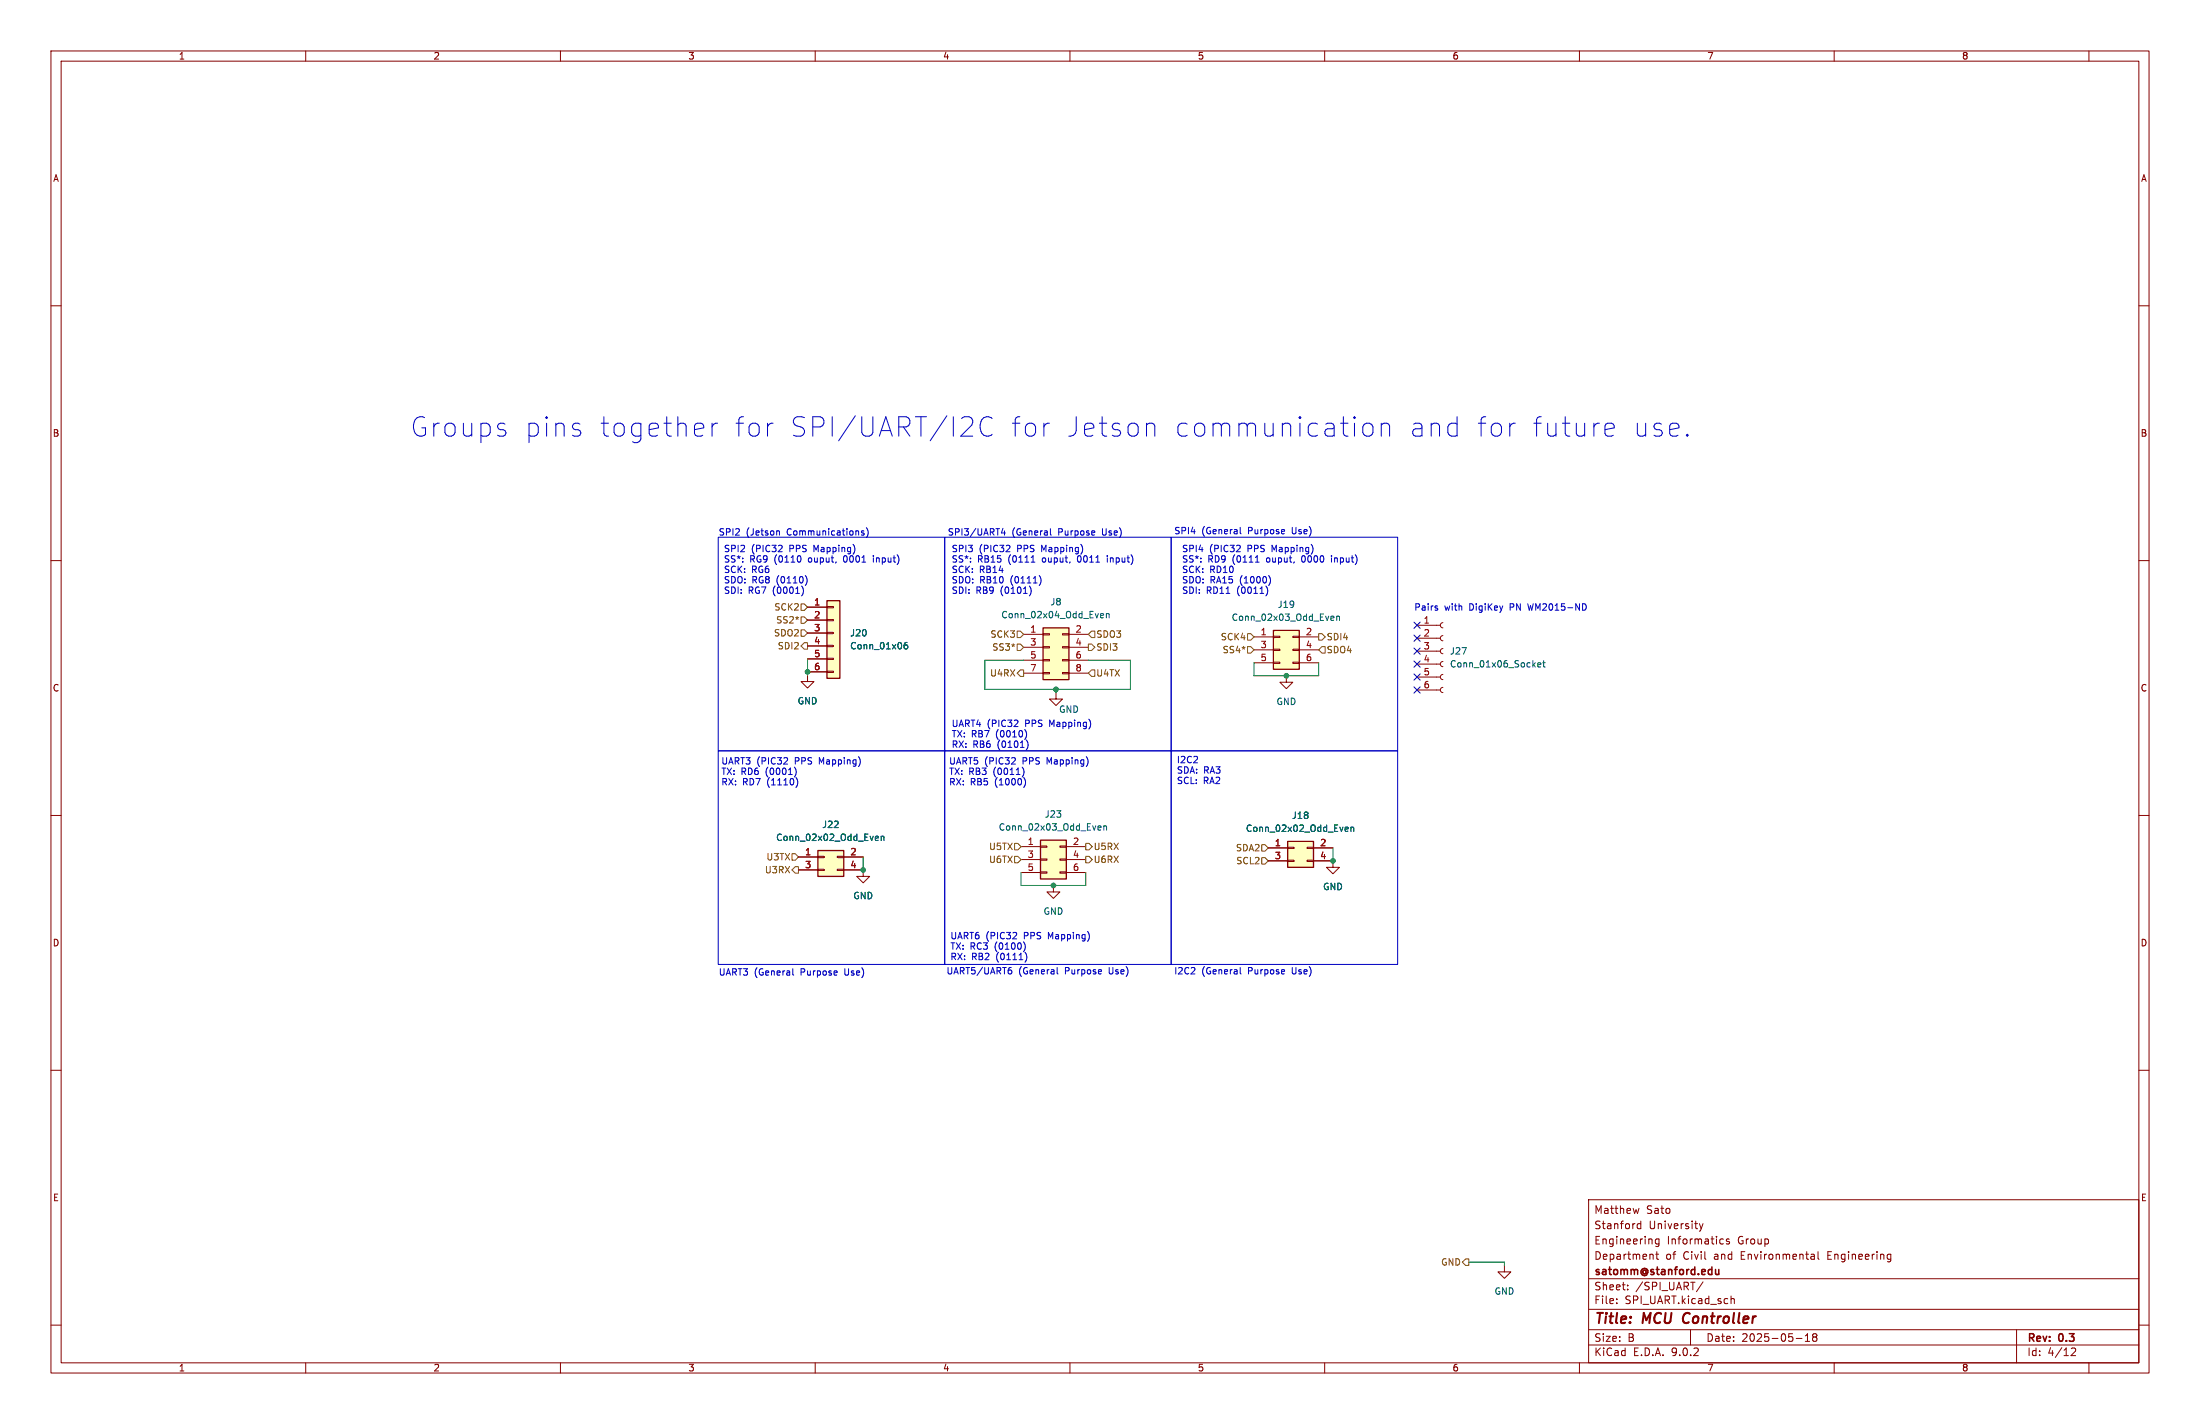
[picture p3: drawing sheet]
<svg xmlns="http://www.w3.org/2000/svg" width="432mm" height="279mm" viewBox="0 0 432 279" stroke-linecap="round" stroke-linejoin="round" font-family="sans-serif">
<g fill="none" stroke="#840000" stroke-width=".2">
<path d="M10 10h411.8v259.4h-411.8zM12 12h407.8v255.4h-407.8zM60 10v2M110 10v2M160 10v2M210 10v2M260 10v2M310 10v2M360 10v2M410 10v2M10 60h2M419.8 60h2"/>
<path d="M10 110h2M419.8 110h2M10 160h2M419.8 160h2M10 210h2M419.8 210h2M311.8 235.4h108v32h-108zM321.7 237.1l-.3 1-.3-.7M322 239.6v1.5M10 260h2M311.8 256.9h108M311.8 250.9h108"/>
<path d="M317.3 255.6v.2M317.3 254.9v.1M319.5 252.9v.2M319.5 252.2v.1M322 240.2l-.4-.1-.3 .3 .2 .6h.5M324.4 246.2l.1 .9M325 246.1h.5M325.2 245.6v1.3l.3 .2M325.6 243.1v1.2l-.3 .3-.3-.1M325.6 243.2l-.4-.1-.3 .3 .1 .6h.6M333.5 240.1l.4 1M333.9 241.1l-.4 .5"/>
<path d="M334.3 240.1l-.4 1M334.3 251.5l-1.3 1.9M337.8 243.1l.5 .1M338.3 244l-.5 .1M339.4 243.2l-.4-.1-.2 .2 .1 .2 .5 .2v.3h-.6M339.8 254.3v1.5M339.8 254.9l.2-.1 .3 .1 .1 .9M355.6 246.1h.3l.2 .2v.8M356.1 247l-.5 .1M356.1 246.4l-.5 .1M356.8 245.6v1.3l.2 .2M370.7 246.1l.4 .1"/>
<path d="M371.1 247l-.4 .1M371.1 246.1v1.2l-.3 .3M419.8 260h2M60 267.4v2M110 267.4v2M160 267.4v2M210 267.4v2M260 267.4v2M310 267.4v2M311.8 263.9h108M311.8 260.9h108M331.8 260.9v3"/>
<path d="M352.5 262.6h1.2M354.3 263.2h.9M354.3 262.1l.5-.4v1.5M356 262.3l-.2 .3v.4l.2 .2 .5-.1 .1-.2-.1-.4-.2-.2M356 262.3l-.2-.3 .2-.3 .5 .1 .1 .2-.3 .3M356 262.3h.3M360 267.4v2M395.8 260.9v6.5M406.5 264.6l.6-.1 .2 .1 .1 .3-.9 1.1h.9M410 267.4v2"/>
</g>
<path d="M330.6 257.9l-.1 .2a1.23 1.23 0 0 0 .1 1.4" fill="none" stroke="#840000" stroke-width=".4"/>
<path d="M336.7 249.1l.1 .9 .3 .1 .3-.2M337.4 249.1v1" fill="none" stroke="#840000" stroke-width=".3"/>
<path d="M204.2 164.8h5.1v7.7h-5.1z" fill="#ffffc2"/>
<path d="M204.2 164.8h5.1v7.7h-5.1z" fill="none" stroke="#840000" stroke-width=".25"/>
<path d="M200.4 166.1h3.8M200.4 168.7h3.8M200.4 171.2h3.8M204.2 166h1.3v.2h-1.3zM204.2 168.5h1.3v.3h-1.3zM204.2 171.1h1.3v.2h-1.3zM208 166h1.3v.2h-1.3zM208 168.5h1.3v.3h-1.3zM208 171.1h1.3v.2h-1.3zM209.3 166.1h3.8M209.3 168.7h3.8M209.3 171.2h3.8" fill="none" stroke="#840000" stroke-width=".2"/>
<path d="M215.7 162l.3 .1 .1 .2-.6 .2M216 162.8l-.3 .1M216.6 162.2l.5-.1 .1 .8M216.6 162v.9" fill="none" stroke="#006464" stroke-width=".2"/>
<path d="M252.7 165.1h5.1v5.1h-5.1z" fill="#ffffc2"/>
<path d="M252.7 165.1h5.1v5.1h-5.1z" fill="none" stroke="#840000" stroke-width=".25"/>
<path d="M248.9 166.4h3.8M248.9 168.9h3.8M252.7 166.2h1.3v.3h-1.3zM252.7 168.8h1.3v.2h-1.3zM256.5 166.2h1.3v.3h-1.3zM256.5 168.8h1.3v.2h-1.3zM257.8 166.4h3.8M257.8 168.9h3.8" fill="none" stroke="#840000" stroke-width=".2"/>
<path d="M264.2 162.3l.4 .1v.2l-.6 .1M264.6 163.1h-.4M265.2 162.4h.4l.1 .7M265.2 162.3v.8" fill="none" stroke="#006464" stroke-width=".2"/>
<path d="M160.5 166.9h5.1v5.1h-5.1z" fill="#ffffc2"/>
<path d="M160.5 166.9h5.1v5.1h-5.1z" fill="none" stroke="#840000" stroke-width=".25"/>
<path d="M156.7 168.1h3.8M156.7 170.7h3.8M160.5 168h1.3v.3h-1.3zM160.5 170.6h1.3v.2h-1.3zM164.3 168h1.3v.3h-1.3zM164.3 170.6h1.3v.2h-1.3zM165.6 168.1h3.8M165.6 170.7h3.8" fill="none" stroke="#840000" stroke-width=".2"/>
<path d="M172 164.1h.4v.3l-.6 .1M172.4 164.9h-.4M173 164.2l.4-.1 .1 .8M173 164.1v.8" fill="none" stroke="#006464" stroke-width=".2"/>
<path d="M162.3 117.9h2.5v15.2h-2.5z" fill="#ffffc2"/>
<path d="M162.3 117.9h2.5v15.2h-2.5z" fill="none" stroke="#840000" stroke-width=".25"/>
<path d="M158.5 119.1h3.8M162.3 119h1.3v.3h-1.3zM158.5 121.7h3.8M158.5 124.2h3.8M158.5 126.7h3.8M158.5 129.3h3.8M158.5 131.8h3.8M162.3 121.5h1.3v.3h-1.3zM162.3 124.1h1.3v.2h-1.3zM162.3 126.6h1.3v.3h-1.3zM162.3 129.2h1.3v.2h-1.3zM162.3 131.7h1.3v.3h-1.3z" fill="none" stroke="#840000" stroke-width=".2"/>
<path d="M178 126.1h-.3l-.2 .3-.1 .7 .3 .2 .4-.1 .1-.4-.2-.2-.3-.1-.3 .3" fill="none" stroke="#006464" stroke-width=".2"/>
<path d="M204.7 123.2h5.1v10.2h-5.1z" fill="#ffffc2"/>
<path d="M204.7 123.2h5.1v10.2h-5.1z" fill="none" stroke="#840000" stroke-width=".25"/>
<g fill="none" stroke="#840000" stroke-width=".2">
<path d="M158.5 132.5v1.2h1.3l-1.3 1.3-1.3-1.3h1.3M200.9 124.5h3.8M200.9 127h3.8M200.9 129.5h3.8M200.9 132.1h3.8M204.7 124.3h1.3v.3h-1.3zM204.7 126.9h1.3v.2h-1.3zM204.7 129.4h1.3v.3h-1.3zM204.7 132h1.3v.2h-1.3zM207.3 135.9v1.3h1.2l-1.2 1.2-1.3-1.2h1.3M208.5 124.3h1.3v.3h-1.3zM208.5 126.9h1.3v.2h-1.3z"/>
<path d="M208.5 129.4h1.3v.3h-1.3zM208.5 132h1.3v.2h-1.3zM209.8 124.5h3.8M209.8 127h3.8M209.8 129.5h3.8M209.8 132.1h3.8M252.5 132.6v1.3h1.2l-1.2 1.2-1.3-1.2h1.3M169.4 170.7v1.3h1.3l-1.3 1.2-1.3-1.2h1.3M206.8 173.7v1.3h1.2l-1.2 1.3-1.3-1.3h1.3M295.3 248.3v1.3h1.2l-1.2 1.2-1.3-1.2h1.3"/>
</g>
<path d="M216.2 120.4h.3l.1 .3-.6 .1M216.5 121.2h-.3M217.2 120.5l.4-.1 .1 .8M217.2 120.4v.8" fill="none" stroke="#006464" stroke-width=".2"/>
<path d="M249.9 123.7h5.1v7.6h-5.1z" fill="#ffffc2"/>
<path d="M249.9 123.7h5.1v7.6h-5.1z" fill="none" stroke="#840000" stroke-width=".25"/>
<g fill="none" stroke="#840000" stroke-width=".2">
<path d="M158.5 119.1h3.8M158.5 121.7h3.8M158.5 124.2h3.8M158.5 126.7h3.8M158.5 129.3h3.8M158.5 131.8h3.8M246.1 125h3.8M246.1 127.5h3.8M246.1 130h3.8M249.9 124.8h1.3v.3h-1.3zM249.9 127.4h1.3v.2h-1.3zM249.9 129.9h1.3v.3h-1.3z"/>
<path d="M253.7 124.8h1.3v.3h-1.3zM253.7 127.4h1.3v.2h-1.3zM253.7 129.9h1.3v.3h-1.3zM255 125h3.8M255 127.5h3.8M255 130h3.8M278.1 122.7h4.6M278.1 125.2h4.6M278.1 127.8h4.6M278.1 130.3h4.6M278.1 132.8h4.6M278.1 135.4h4.6"/>
<path d="M283.2 122.2l-.4 .1-.1 .4 .1 .3 .4 .2M283.2 124.7l-.4 .2-.1 .3 .1 .4 .4 .1M283.2 127.2l-.4 .2-.1 .4 .1 .3 .4 .2M283.2 129.8l-.4 .1-.1 .4 .1 .4 .4 .1M283.2 132.3l-.4 .2-.1 .3 .1 .4 .4 .2M283.2 134.9l-.4 .1-.1 .4 .1 .3 .4 .2M156.7 168.1h3.8M156.7 170.7h3.8M165.6 168.1h3.8M165.6 170.7h3.8M248.9 166.4h3.8M248.9 168.9h3.8"/>
<path d="M257.8 168.9h3.8v1.3h1.3l-1.3 1.3-1.3-1.3h1.3M257.8 166.4h3.8"/>
</g>
<g fill="none" stroke="#006464" stroke-width=".2">
<path d="M178 126.1h-.3l-.2 .3-.1 .7 .3 .2 .4-.1 .1-.4-.2-.2-.3-.1-.3 .3M261.4 120.9l.4 .1v.2l-.6 .1M261.8 121.7h-.4M262.4 121h.4l.1 .7M262.4 120.9v.8M301.8 130.5l.6-.2v-.2l-.4-.1-.2 .2 .1 .6h.5M302.8 130h.5M303 129.6v1.1l.3 .2M172 164.1h.4v.3l-.6 .1M172.4 164.9h-.4M173 164.2l.4-.1 .1 .8M173 164.1v.8"/>
<path d="M264.2 162.3l.4 .1v.2l-.6 .1M264.6 163.1h-.4M265.2 162.4h.4l.1 .7M265.2 162.3v.8"/>
</g>
<g fill="none" stroke="#725600" stroke-width=".2">
<path d="M157.2 118.5h.7l.6 .6-.6 .7h-.7zM157.2 123.6h.7l.6 .6-.6 .6h-.7zM157.2 121h.7l.6 .7-.6 .6h-.7zM157.9 126.1h.6v1.3h-.6l-.7-.7zM199.6 123.8h.7l.6 .7-.6 .6h-.7zM199.6 126.4h.7l.6 .6-.6 .6h-.7zM200.3 131.4h.6v1.3h-.6l-.7-.6zM213.6 126.4h.6l.7 .6-.7 .6h-.6zM214.2 131.4h.7v1.3h-.7l-.6-.6zM214.2 123.8h.7v1.3h-.7l-.6-.6zM244.9 126.9h.6l.6 .6-.6 .6h-.6zM244.9 124.3h.6l.6 .7-.6 .6h-.6z"/>
<path d="M258.8 124.3h.7l.6 .7-.6 .6h-.7zM259.5 126.9h.6v1.2h-.6l-.7-.6zM155.4 167.5h.7l.6 .6-.6 .7h-.7zM156.1 170.1h.6v1.2h-.6l-.7-.6zM199.1 168h.7l.6 .7-.6 .6h-.7zM199.1 165.5h.7l.6 .6-.6 .7h-.7zM213.1 168h.6l.7 .7-.7 .6h-.6zM213.1 165.5h.6l.7 .6-.7 .7h-.6zM247.6 168.3h.7l.6 .6-.6 .6h-.7zM247.6 165.7h.7l.6 .7-.6 .6h-.7zM287.7 247h.6v1.3h-.6l-.7-.6z"/>
</g>
<path d="M158.5 129.3v3.2M200.9 129.5h-7.6v5.8h28.6v-5.8h-8.3M207.3 135.3v.6M246.1 130v2.6h12.7v-2.6M169.4 168.1v2.6M200.4 171.2v2.5h12.7v-2.5M261.6 166.4v2.5M288.3 247.7h7v.6" fill="none" stroke="#009600" stroke-width=".2"/>
<path d="M277.5 122.1l1.2 1.2M277.5 129.7l1.2 1.2M277.5 127.2l1.2 1.2M277.5 124.6l1.2 1.2M277.5 132.2l1.2 1.3M277.5 134.8l1.2 1.2M278.7 122.1l-1.2 1.2M278.7 129.7l-1.2 1.2M278.7 127.2l-1.2 1.2M278.7 124.6l-1.2 1.2M278.7 132.2l-1.2 1.3M278.7 134.8l-1.2 1.2" fill="none" stroke="#000084" stroke-width=".2"/>
<g fill="none" stroke="#0000c2" stroke-width=".2">
<path d="M139.8 83v2.6M140.8 83a.97 .97 0 0 0-1 .8M151.4 83h.3M189.3 81.8h.9a1.03 1.03 0 0 1 .5 1.6l-2.1 2.2h2.3M194.7 82.1a1.42 1.42 0 0 0-1.6-.2 1.42 1.42 0 0 0-.7 1.5 1.61 1.61 0 0 0 .4 1.7 1.61 1.61 0 0 0 1.7 .3l.2-.2M206 83a.97 .97 0 0 0-1.1 .8M225 83.4a.95 .95 0 0 1 1.7 .2v2M225 83v2.6M265.8 81.8v.3M265.8 83v2.6M265.8 81.8l-.1 .2 .1 .1M265.8 81.8l.2 .2-.2 .1"/>
<path d="M267.7 83.4a1.03 1.03 0 0 1 1-.4 1.03 1.03 0 0 1 .8 .8v1.1a1.03 1.03 0 0 1-1 .7 1.03 1.03 0 0 1-1-.7v-1.1zM271.1 83.4a.95 .95 0 0 1 1.6 .2M271.1 83v2.6M284.5 85.4l.4 .2h.7M285.6 83h-.7l-.4 .2M313.9 83a.97 .97 0 0 0-1.1 .8M316.3 83h-.7l-.4 .2-.2 .4v1.4l.2 .4 .4 .2h.7M316.8 83.9l-1.8 .4M328.3 83h.7l.3 .2 .2 .7-1.8 .4M329.3 85.4l-.3 .2h-.7M331.2 85.2l.1 .2-.1 .2M331.2 85.2l-.2 .2 .2 .2"/>
<path d="M331.2 85.2v.4M141 105.4h44.4v41.9h-44.4zM152.6 104.1l.4 .2v.7M152.7 108.3h.8M153.5 107.1v.4M157.1 109.3v.8M157.6 115.5l.1 .6-.3 .8M158.1 113a1.49 1.49 0 0 1 0 1.8M169.6 104.2l-.3-.1-.2 .2v.2l.5 .1v.3h-.5M170 103.5a1.46 1.46 0 0 1 0 2M171.4 109v.1M171.4 109.5v.8"/>
<path d="M185.4 105.4h44.5v41.9h-44.5zM196.9 103.7l-.3 .9h.7M197.2 104.1v.9M197.4 108.3h.8M198.2 107.1v.4M202.3 115.5l.1 .6-.3 .8M202.4 110.3h.7M204 113a1.49 1.49 0 0 1 0 1.8M206.2 103.7v1.1l.1 .2M217.3 109v.1M217.3 109.5v.8M229.9 105.4h44.4v41.9h-44.4z"/>
<path d="M242.7 108.3h.7M243.4 107.1v.4M243.4 103.5v1.1l.2 .1M246.4 110.3h.7M248.8 115.5v.6l-.3 .8M249.1 113a1.49 1.49 0 0 1 0 1.8M261.3 109v.1M261.3 109.5v.8M282 119.3l.2 .2-.2 .2M282 118.9h.1M311.1 118.5l.2 .5-.2 .7M141 147.3h44.4v41.9h-44.4z"/>
<path d="M153.8 149.9h.8M154.5 148.8v.4M156.1 150.8a1.5 1.5 0 0 1-.1 1.6M156.3 152.6a1.49 1.49 0 0 1 0 1.8M185.4 147.3h44.5v41.9h-44.5zM198.5 149.9h.8M199 142.6h.8M199.2 148.8v.4M199.7 141.4v.4M200.8 150.8a1.5 1.5 0 0 1-.1 1.6M201 152.6a1.49 1.49 0 0 1 0 1.8M201.3 143.4a1.5 1.5 0 0 1-.1 1.6"/>
<path d="M201.5 145.3a1.49 1.49 0 0 1 0 1.8M229.9 147.3h44.4v41.9h-44.4zM155.6 190.1v1.1l.2 .1M198.1 190.3h.3l.2 .3-.1 .4-.4 .1M198.2 189.8h.3M198.8 184.2h.7M199.5 183.1v.4M201.1 185a1.5 1.5 0 0 1-.2 1.7M201.2 186.9a1.49 1.49 0 0 1 0 1.8M207.5 189.8v1.1l.2 .2M243.4 189.8v1.1l.2 .2"/>
</g>
<g fill="#009600" stroke="#009600" stroke-width=".2">
<circle cx="252.5" cy="132.6" r=".46"/>
<circle cx="207.3" cy="135.3" r=".46"/>
<circle cx="169.4" cy="170.7" r=".46"/>
<circle cx="158.5" cy="131.8" r=".46"/>
<circle cx="261.6" cy="168.9" r=".46"/>
<circle cx="206.8" cy="173.7" r=".46"/>
</g>
<g font-size="5.3" fill="#0000c2">
<text x="80.6" y="86">Groups</text>
<text x="102.8" y="86">pins</text>
<text x="117.2" y="86">together</text>
<text x="143.3" y="86">for</text>
<text x="153.9" y="86">SPI/UART/I2C</text>
<text x="197" y="86">for</text>
<text x="207.6" y="86">Jetson</text>
<text x="228.5" y="86">communication</text>
<text x="274.3" y="86">and</text>
<text x="287.2" y="86">for</text>
<text x="297.8" y="86">future</text>
<text x="317.3" y="86">use.</text>
</g>
<g font-size="2.8" fill="#840000">
<text x="312.8" y="260.3">Title:</text>
<text x="322.5" y="260.3">MCU</text>
<text x="331.2" y="260.3">Controller</text>
</g>
<g font-size="2.1" fill="#840000">
<text x="312.8" y="238.4">Matthew</text>
<text x="323.1" y="238.4">Sato</text>
<text x="312.8" y="244.4">Engineering</text>
<text x="312.8" y="241.4">Stanford</text>
<text x="323.6" y="241.4">University</text>
<text x="327.2" y="244.4">Informatics</text>
<text x="341.1" y="244.4">Group</text>
<text x="312.8" y="250.6">satomm@stanford.edu</text>
<text x="312.8" y="247.4">Department</text>
<text x="326.9" y="247.4">of</text>
<text x="330.4" y="247.4">Civil</text>
<text x="336.6" y="247.4">and</text>
<text x="341.9" y="247.4">Environmental</text>
<text x="359.1" y="247.4">Engineering</text>
<text x="312.8" y="256.1">File:</text>
<text x="312.8" y="253.4">Sheet:</text>
<text x="318.9" y="256.1">SPI_UART.kicad_sch</text>
<text x="321" y="253.4">/SPI_UART/</text>
<text x="312.8" y="263.5">Size:</text>
<text x="319.5" y="263.5">B</text>
<text x="334.8" y="263.5">Date:</text>
<text x="341.8" y="263.5">2025-05-18</text>
<text x="397.8" y="263.7">Rev:</text>
<text x="404.2" y="263.7">0.3</text>
<text x="312.8" y="266.3">KiCad</text>
<text x="320.5" y="266.3">E.D.A.</text>
<text x="328.1" y="266.3">9.0.2</text>
<text x="397.8" y="266.3">Id:</text>
<text x="401.9" y="266.3">4/12</text>
</g>
<g font-size="1.8" fill="#840000">
<text x="35" y="11.9">1</text>
<text x="85" y="11.9">2</text>
<text x="135" y="11.9">3</text>
<text x="185" y="11.9">4</text>
<text x="235" y="11.9">5</text>
<text x="285" y="11.9">6</text>
<text x="335" y="11.9">7</text>
<text x="385" y="11.9">8</text>
<text x="10.3" y="35.9">A</text>
<text x="420.1" y="35.9">A</text>
<text x="10.3" y="85.9">B</text>
<text x="420.1" y="85.9">B</text>
<text x="10.3" y="135.9">C</text>
<text x="420.1" y="135.9">C</text>
<text x="10.3" y="185.9">D</text>
<text x="420.1" y="185.9">D</text>
<text x="10.3" y="235.9">E</text>
<text x="420.1" y="235.9">E</text>
<text x="35" y="269.3">1</text>
<text x="85" y="269.3">2</text>
<text x="135" y="269.3">3</text>
<text x="185" y="269.3">4</text>
<text x="235" y="269.3">5</text>
<text x="285" y="269.3">6</text>
<text x="335" y="269.3">7</text>
<text x="385" y="269.3">8</text>
</g>
<g font-size="1.8" fill="#0000c2">
<text x="141" y="105.2">SPI2</text>
<text x="146.4" y="105.2">(Jetson</text>
<text x="154.6" y="105.2">Communications)</text>
<text x="185.9" y="105.2">SPI3/UART4</text>
<text x="198.6" y="105.2">(General</text>
<text x="207.8" y="105.2">Purpose</text>
<text x="216.6" y="105.2">Use)</text>
<text x="230.4" y="104.9">SPI4</text>
<text x="235.8" y="104.9">(General</text>
<text x="245.1" y="104.9">Purpose</text>
<text x="253.8" y="104.9">Use)</text>
<text x="142" y="108.5">SPI2</text>
<text x="142" y="110.6">SS*:</text>
<text x="142" y="112.6">SCK:</text>
<text x="147.2" y="110.6">RG9</text>
<text x="147.5" y="108.5">(PIC32</text>
<text x="147.5" y="112.6">RG6</text>
<text x="152.1" y="110.6">(0110</text>
<text x="155.1" y="108.5">PPS</text>
<text x="159" y="110.6">ouput,</text>
<text x="160" y="108.5">Mapping)</text>
<text x="166.1" y="110.6">0001</text>
<text x="172.1" y="110.6">input)</text>
<text x="186.7" y="108.5">SPI3</text>
<text x="186.7" y="110.6">SS*:</text>
<text x="186.7" y="112.6">SCK:</text>
<text x="191.9" y="110.6">RB15</text>
<text x="192.2" y="108.5">(PIC32</text>
<text x="192.2" y="112.6">RB14</text>
<text x="198" y="110.6">(0111</text>
<text x="199.8" y="108.5">PPS</text>
<text x="204.7" y="108.5">Mapping)</text>
<text x="204.9" y="110.6">ouput,</text>
<text x="212" y="110.6">0011</text>
<text x="218" y="110.6">input)</text>
<text x="231.9" y="108.5">SPI4</text>
<text x="231.9" y="110.6">SS*:</text>
<text x="231.9" y="112.6">SCK:</text>
<text x="237.1" y="110.6">RD9</text>
<text x="237.4" y="108.5">(PIC32</text>
<text x="237.4" y="112.6">RD10</text>
<text x="242" y="110.6">(0111</text>
<text x="245" y="108.5">PPS</text>
<text x="248.9" y="110.6">ouput,</text>
<text x="249.9" y="108.5">Mapping)</text>
<text x="256" y="110.6">0000</text>
<text x="262" y="110.6">input)</text>
<text x="142" y="114.7">SDO:</text>
<text x="142" y="116.7">SDI:</text>
<text x="146.9" y="116.7">RG7</text>
<text x="147.6" y="114.7">RG8</text>
<text x="151.8" y="116.7">(0001)</text>
<text x="152.5" y="114.7">(0110)</text>
<text x="186.7" y="114.7">SDO:</text>
<text x="186.7" y="116.7">SDI:</text>
<text x="191.6" y="116.7">RB9</text>
<text x="192.3" y="114.7">RB10</text>
<text x="196.5" y="116.7">(0101)</text>
<text x="198.4" y="114.7">(0111)</text>
<text x="231.9" y="114.7">SDO:</text>
<text x="231.9" y="116.7">SDI:</text>
<text x="236.8" y="116.7">RD11</text>
<text x="237.5" y="114.7">RA15</text>
<text x="242.9" y="116.7">(0011)</text>
<text x="243.5" y="114.7">(1000)</text>
<text x="277.5" y="119.9">Pairs</text>
<text x="283.5" y="119.9">with</text>
<text x="288.5" y="119.9">DigiKey</text>
<text x="296.6" y="119.9">PN</text>
<text x="300.4" y="119.9">WM2015-ND</text>
<text x="186.7" y="142.9">UART4</text>
<text x="193.7" y="142.9">(PIC32</text>
<text x="201.3" y="142.9">PPS</text>
<text x="206.3" y="142.9">Mapping)</text>
<text x="186.7" y="144.9">TX: RB7</text>
<text x="186.7" y="146.9">RX:</text>
<text x="191" y="146.9">RB6</text>
<text x="195.6" y="144.9">(0010)</text>
<text x="195.9" y="146.9">(0101)</text>
<text x="230.9" y="150">I2C2</text>
<text x="141.5" y="150.2">UART3</text>
<text x="141.5" y="152.3">TX: RD6</text>
<text x="141.5" y="154.3">RX:</text>
<text x="145.8" y="154.3">RD7</text>
<text x="148.5" y="150.2">(PIC32</text>
<text x="150.4" y="152.3">(0001)</text>
<text x="150.7" y="154.3">(1110)</text>
<text x="156.1" y="150.2">PPS</text>
<text x="161.1" y="150.2">Mapping)</text>
<text x="186.2" y="150.2">UART5</text>
<text x="186.2" y="152.3">TX: RB3</text>
<text x="186.2" y="154.3">RX:</text>
<text x="190.5" y="154.3">RB5</text>
<text x="193.2" y="150.2">(PIC32</text>
<text x="195.1" y="152.3">(0011)</text>
<text x="195.4" y="154.3">(1000)</text>
<text x="200.8" y="150.2">PPS</text>
<text x="205.8" y="150.2">Mapping)</text>
<text x="230.9" y="152">SDA: RA3</text>
<text x="230.9" y="154.1">SCL:</text>
<text x="236.2" y="154.1">RA2</text>
<text x="186.4" y="184.5">UART6</text>
<text x="193.5" y="184.5">(PIC32</text>
<text x="201.1" y="184.5">PPS</text>
<text x="206" y="184.5">Mapping)</text>
<text x="141" y="191.6">UART3</text>
<text x="148" y="191.6">(General</text>
<text x="157.2" y="191.6">Purpose</text>
<text x="166" y="191.6">Use)</text>
<text x="185.7" y="191.3">UART5/UART6</text>
<text x="186.4" y="186.6">TX: RC3</text>
<text x="186.4" y="188.6">RX:</text>
<text x="190.7" y="188.6">RB2</text>
<text x="195.3" y="186.6">(0100)</text>
<text x="195.6" y="188.6">(0111)</text>
<text x="199.9" y="191.3">(General</text>
<text x="209.1" y="191.3">Purpose</text>
<text x="217.9" y="191.3">Use)</text>
<text x="230.4" y="191.3">I2C2</text>
<text x="235.8" y="191.3">(General</text>
<text x="245.1" y="191.3">Purpose</text>
<text x="253.8" y="191.3">Use)</text>
</g>
<g font-size="1.8" fill="#725600">
<text x="151.9" y="120">SCK2</text>
<text x="151.8" y="125.1">SDO2</text>
<text x="152.2" y="122.5">SS2*</text>
<text x="194.3" y="125.3">SCK3</text>
<text x="215.1" y="125.3">SDO3</text>
<text x="239.5" y="125.8">SCK4</text>
<text x="260.3" y="125.8">SDI4</text>
<text x="152.5" y="127.6">SDI2</text>
<text x="194.7" y="127.9">SS3*</text>
<text x="215.1" y="127.9">SDI3</text>
<text x="239.9" y="128.4">SS4*</text>
<text x="260.3" y="128.4">SDO4</text>
<text x="194.2" y="132.9">U4RX</text>
<text x="215.1" y="132.9">U4TX</text>
<text x="194" y="167">U5TX</text>
<text x="214.6" y="167">U5RX</text>
<text x="242.5" y="167.2">SDA2</text>
<text x="150" y="171.6">U3RX</text>
<text x="150.3" y="169">U3TX</text>
<text x="194" y="169.5">U6TX</text>
<text x="214.6" y="169.5">U6RX</text>
<text x="242.5" y="169.8">SCL2</text>
<text x="282.8" y="248.5">GND</text>
</g>
<g font-size="1.8" fill="#a90000">
<text x="159.7" y="118.9">1</text>
<text x="159.7" y="121.4">2</text>
<text x="159.7" y="124">3</text>
<text x="202.1" y="124.2">1</text>
<text x="211" y="124.2">2</text>
<text x="247.3" y="124.7">1</text>
<text x="256.2" y="124.7">2</text>
<text x="279.3" y="122.4">1</text>
<text x="279.3" y="125">2</text>
<text x="159.7" y="126.5">4</text>
<text x="159.7" y="129">5</text>
<text x="159.7" y="131.6">6</text>
<text x="202.1" y="126.7">3</text>
<text x="202.1" y="129.3">5</text>
<text x="202.1" y="131.8">7</text>
<text x="211" y="126.7">4</text>
<text x="211" y="129.3">6</text>
<text x="211" y="131.8">8</text>
<text x="247.3" y="127.3">3</text>
<text x="247.3" y="129.8">5</text>
<text x="256.2" y="127.3">4</text>
<text x="256.2" y="129.8">6</text>
<text x="279.3" y="127.5">3</text>
<text x="279.3" y="130">4</text>
<text x="279.3" y="132.6">5</text>
<text x="279.3" y="135.1">6</text>
<text x="157.9" y="167.9">1</text>
<text x="166.8" y="167.9">2</text>
<text x="201.6" y="165.9">1</text>
<text x="210.5" y="165.9">2</text>
<text x="250.1" y="166.1">1</text>
<text x="259" y="166.1">2</text>
<text x="157.9" y="170.4">3</text>
<text x="166.8" y="170.4">4</text>
<text x="201.6" y="168.4">3</text>
<text x="201.6" y="170.9">5</text>
<text x="210.5" y="168.4">4</text>
<text x="210.5" y="170.9">6</text>
<text x="250.1" y="168.7">3</text>
<text x="259" y="168.7">4</text>
</g>
<g font-size="1.8" fill="#006464">
<text x="206.1" y="119">J8</text>
<text x="250.7" y="119.5">J19</text>
<text x="166.8" y="125.1">J20</text>
<text x="196.4" y="121.5">Conn_02x04_Odd_Even</text>
<text x="241.6" y="122">Conn_02x03_Odd_Even</text>
<text x="166.8" y="127.6">Conn_01x06</text>
<text x="284.5" y="128.6">J27</text>
<text x="284.5" y="131.2">Conn_01x06_Socket</text>
<text x="156.5" y="138.4">GND</text>
<text x="207.8" y="140.1">GND</text>
<text x="250.4" y="138.5">GND</text>
<text x="205" y="160.6">J23</text>
<text x="253.5" y="160.9">J18</text>
<text x="152.2" y="165.2">Conn_02x02_Odd_Even</text>
<text x="161.3" y="162.7">J22</text>
<text x="195.9" y="163.2">Conn_02x03_Odd_Even</text>
<text x="244.4" y="163.4">Conn_02x02_Odd_Even</text>
<text x="167.4" y="176.6">GND</text>
<text x="204.7" y="179.7">GND</text>
<text x="259.6" y="174.9">GND</text>
<text x="293.2" y="254.2">GND</text>
</g>
</svg>
